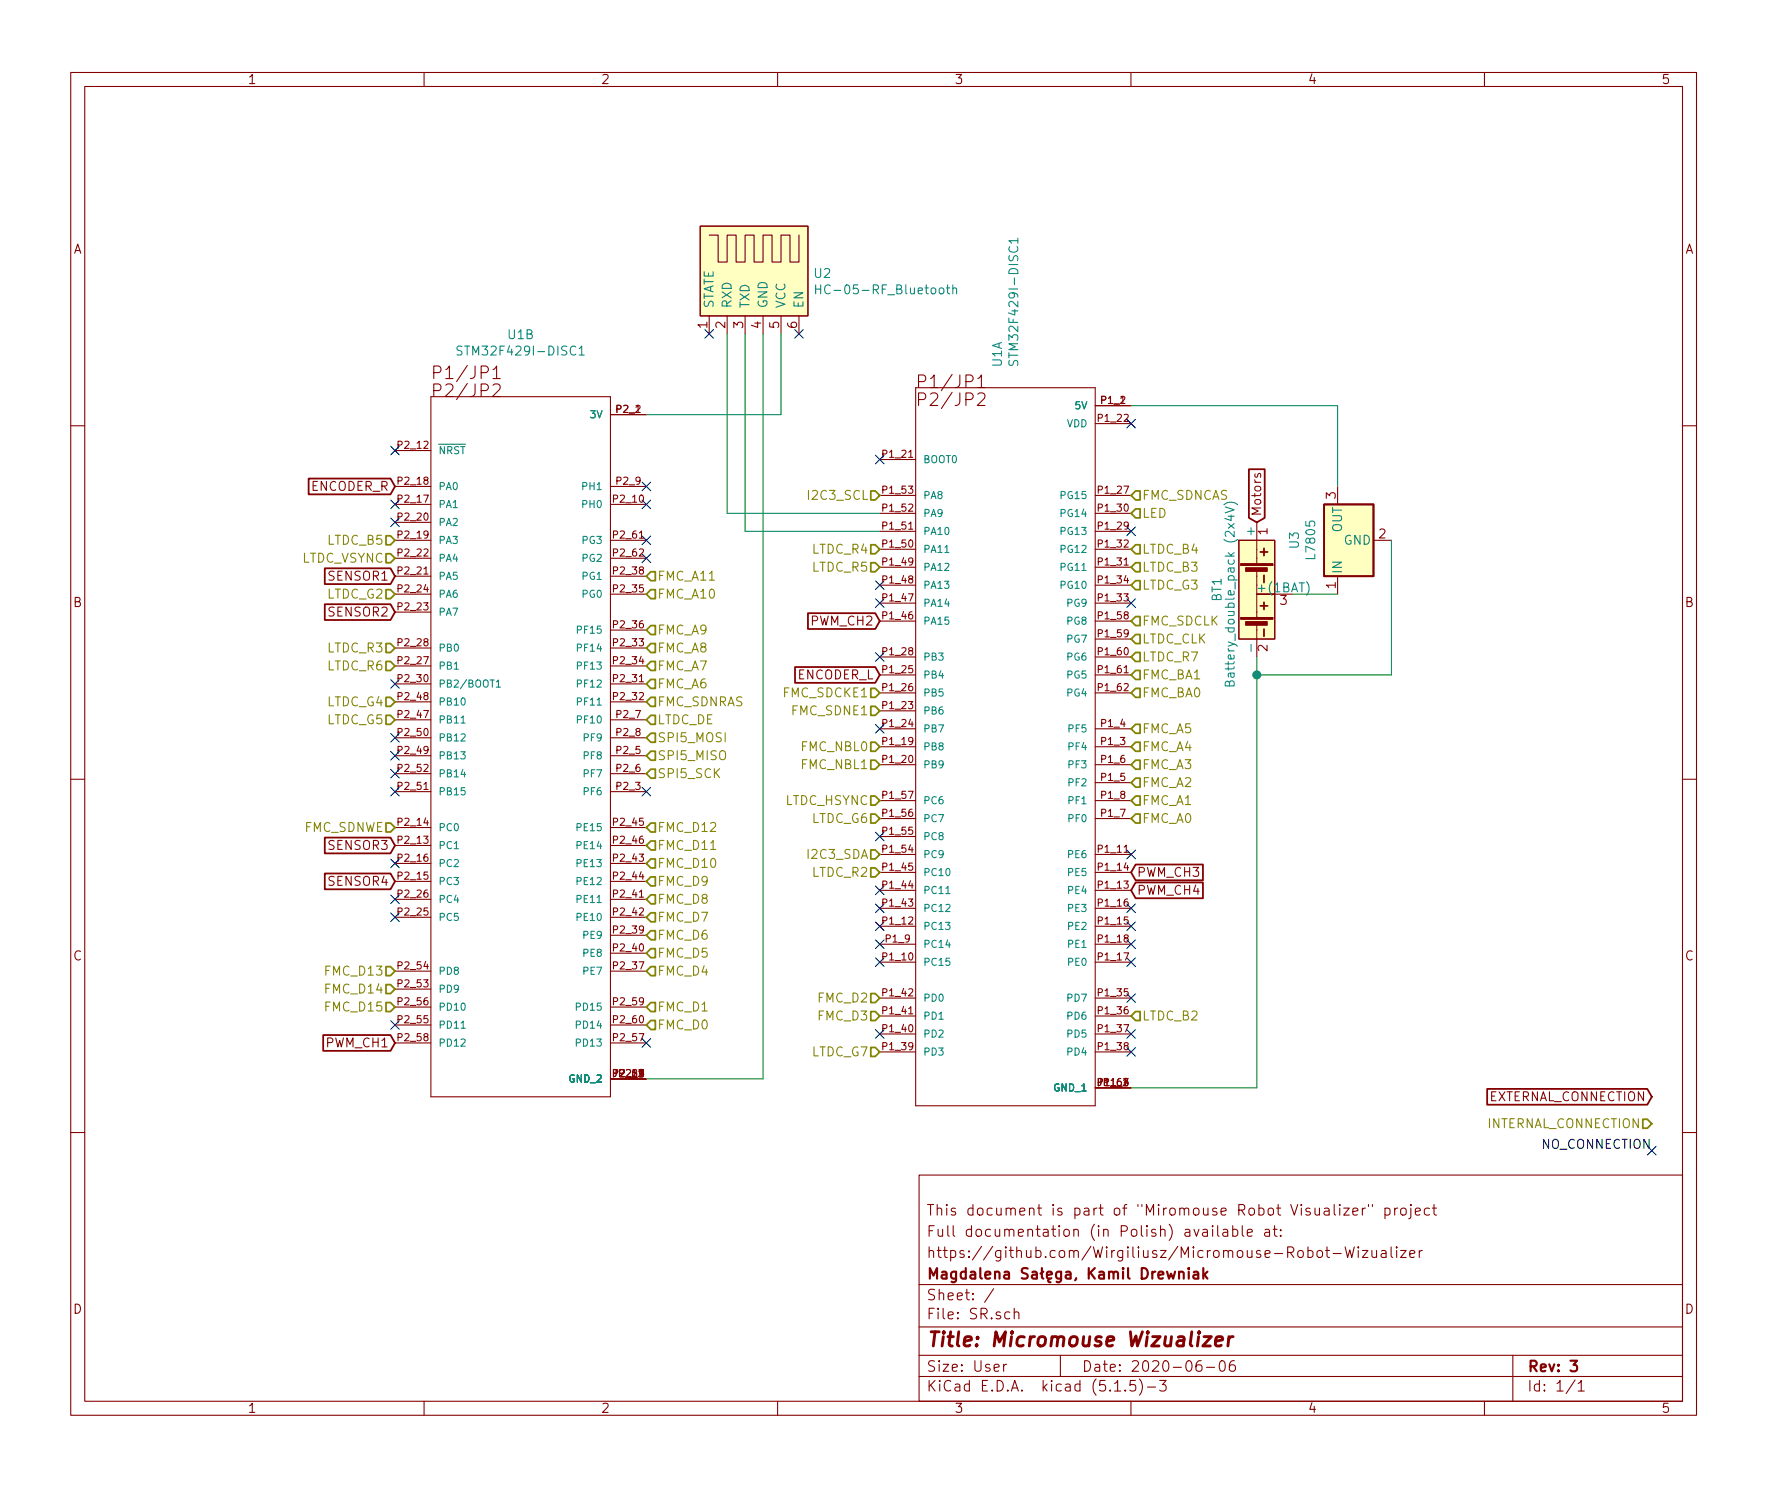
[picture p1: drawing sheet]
<svg xmlns="http://www.w3.org/2000/svg" width="250mm" height="210mm" viewBox="0 0 250 210" stroke-linecap="round" stroke-linejoin="round" font-family="sans-serif">
<g fill="none" stroke="#840000" stroke-width=".15">
<path d="M10 10.3h230v189.9h-230zM12 12.2h226v186.1h-226zM60 10.3v1.9M110 10.3v1.9M160 10.3v1.9M210 10.3v1.9M99.1 32h15.2v12.7h-15.2zM100.3 33.3h1.3v3.8h1.3v-3.8h1.2v3.8h1.3v-3.8h1.3v3.8h1.2v-3.8h1.3v3.8h1.3v-3.8h1.3v3.8h1.2v-3.8M61 56.1h25.4v99.1h-25.4zM69.7 54.5l.3-.2h.4a.49 .49 0 0 1 .3 .8l-1 1h1.1M69.7 53.6h1.1M86.4 58.7h5"/>
<path d="M100.3 44.7v2.5M102.9 44.7v2.5M105.4 44.7v2.5M107.9 44.7v2.5M110.5 44.7v2.5M113 44.7v2.5M129.5 54.9h25.4v101.6h-25.4zM138.3 55.8l.3-.2h.4a.49 .49 0 0 1 .3 .8l-1 1h1M138.3 54.8h1M154.9 57.4h5.1M154.9 59.9h5.1M10 60.2h2"/>
<path d="M55.9 71.4h5.1M55.9 63.7h5.1M55.9 68.8h5.1M55.9 76.4h5.1M55.9 73.9h5.1M55.9 79h5.1M86.4 71.4h5M86.4 68.8h5M86.4 76.4h5M86.4 79h5M124.5 65h5M124.5 70.1h5"/>
<path d="M124.5 75.2h5M124.5 72.6h5M124.5 77.7h5M154.9 70.1h5.1M154.9 75.2h5.1M154.9 72.6h5.1M154.9 77.7h5.1M175.3 76.4h5v14h-5zM177.6 67.1a.31 .31 0 0 0 .1 .4h.2v-.3l.2-.2 .3 .2-.1 .3M177.8 73.9v5.9M189.2 68.8v2.6M194.3 76.4h2.5"/>
<path d="M238 60.2h2M55.9 81.5h5.1M55.9 86.6h5.1M55.9 84.1h5.1M55.9 94.2h5.1M55.9 91.7h5.1M55.9 96.8h5.1M55.9 99.3h5.1M86.4 81.5h5M86.4 84.1h5M86.4 94.2h5M86.4 91.7h5"/>
<path d="M86.4 96.8h5M86.4 99.3h5M86.4 89.1h5M124.5 95.5h5M124.5 98h5M124.5 93h5M124.5 80.3h5M124.5 85.3h5M124.5 82.8h5M124.5 87.9h5M154.9 95.5h5.1M154.9 98h5.1"/>
<path d="M154.9 93h5.1M154.9 80.3h5.1M154.9 85.3h5.1M154.9 82.8h5.1M154.9 87.9h5.1M154.9 90.4h5.1M177.8 80.8v2M177.8 84.1v3.3M177.8 88.4v4.6M189.2 81.5v2.6M10 110.3h2M55.9 119.6h5.1"/>
<path d="M55.9 117.1h5.1M55.9 112h5.1M55.9 101.8h5.1M55.9 106.9h5.1M55.9 104.4h5.1M55.9 109.5h5.1M86.4 119.6h5M86.4 117.1h5M86.4 112h5M86.4 101.8h5M86.4 106.9h5M86.4 104.4h5"/>
<path d="M86.4 109.5h5M124.5 105.7h5M124.5 108.2h5M124.5 100.6h5M124.5 103.1h5M124.5 118.4h5M124.5 115.8h5M124.5 113.3h5M154.9 105.7h5.1M154.9 108.2h5.1M154.9 103.1h5.1M154.9 110.7h5.1"/>
<path d="M154.9 115.8h5.1M154.9 113.3h5.1M238 110.3h2M55.9 124.7h5.1M55.9 122.2h5.1M55.9 129.8h5.1M55.9 127.2h5.1M55.9 137.4h5.1M55.9 139.9h5.1M86.4 124.7h5M86.4 122.2h5M86.4 129.8h5"/>
<path d="M86.4 127.2h5M86.4 137.4h5M86.4 132.3h5M86.4 134.9h5M124.5 136.1h5M124.5 120.9h5M124.5 131.1h5M124.5 126h5M124.5 123.4h5M124.5 128.5h5M124.5 133.6h5M154.9 136.1h5.1"/>
<path d="M154.9 120.9h5.1M154.9 131.1h5.1M154.9 126h5.1M154.9 123.4h5.1M154.9 128.5h5.1M154.9 133.6h5.1M55.9 145h5.1M55.9 142.5h5.1M55.9 147.6h5.1M86.4 152.6h5M86.4 145h5M86.4 142.5h5"/>
<path d="M86.4 147.6h5M124.5 141.2h5M124.5 143.8h5M124.5 146.3h5M124.5 148.8h5M154.9 153.9h5.1M154.9 141.2h5.1M154.9 143.8h5.1M154.9 146.3h5.1M154.9 148.8h5.1M10 160.2h2M130 166.3h108v32h-108z"/>
<path d="M170.2 174l.1-.1 .5 .1v.9M170.8 174.3l-.5 .1-.2 .2 .1 .2 .1 .1 .5-.1M171.6 173.4l-.1 .1 .1 .1v-.2v.2M171.6 173.9v1M172.3 173.4v1.3l.2 .2M173.1 174l.1-.1 .4 .1 .1 .9M173.7 174.3l-.5 .1a.29 .29 0 0 0-.2 .2 .29 .29 0 0 0 .2 .3l.5-.1M174.4 174a.48 .48 0 0 1 .6 .1l.1 .1-.1 .6a.48 .48 0 0 1-.6 0M174.4 173.4v1.5M175.7 173.4v1.3l.3 .2M176.5 174.4l.7-.1-.1-.3-.4-.1-.2 .2v.7l.2 .1 .4-.1M179 174l.1-.1 .4 .1 .1 .9"/>
<path d="M179.6 174.3l-.5 .1a.29 .29 0 0 0-.2 .2 .29 .29 0 0 0 .2 .3l.5-.1M180.1 173.9h.6M180.3 173.4v1.3l.2 .2h.2M181.2 174.8h.1l-.1 .1-.1-.1h.1v.1M181.2 174l.1 .1h-.1h-.1l.1-.1v.1M186.4 177.1a.41 .41 0 0 1 .7 .1v.4a.41 .41 0 0 1-.4 .3 .41 .41 0 0 1-.4-.3zM187.5 176.9h.6M187.7 176.4v1.3l.1 .1 .3 .1M188.6 177.4h1.1M189.5 170.4v.1v.1v-.2v.2M189.5 170.9v1M190.1 170.9h.8l-.8 1h.8"/>
<path d="M190.3 176.4l.4 1.5 .3-1 .2 1 .4-1.5M191.4 171.4l.7-.1-.1-.3-.4-.1-.2 .2v.8h.2h.4M192.2 176.4v.2v-.1v-.1v.2M192.2 176.9v1M192.7 176.9h.8l-.8 1h.8M192.7 170.9v1M193.2 170.9l-.3 .1-.2 .2M193.6 170.4v.3M194.1 176.9v.8a.39 .39 0 0 0 .6 .1M194.2 170.4v.3M194.7 176.9v1M195.5 177l.1-.1 .4 .1 .1 .9"/>
<path d="M195.9 171a.53 .53 0 0 1 .7 .1v.7a.53 .53 0 0 1-.7 .1M195.9 170.9v1.5M196.1 177.3l-.5 .1a.29 .29 0 0 0-.2 .2 .29 .29 0 0 0 .2 .3l.5-.1M196.8 176.4v1.3l.2 .2M197.3 170.9v1M197.6 176.4l-.1 .1 .1 .1 .1-.1-.1-.1v.2M197.6 176.9v1M197.7 170.9l-.3 .1-.1 .2M198.1 176.9h.8l-.8 1h.8M198.2 171.1a.41 .41 0 0 1 .7 .1v.4a.41 .41 0 0 1-.4 .3 .41 .41 0 0 1-.4-.3zM199.4 177.4l.8-.1-.1-.3-.5-.1-.2 .2 .1 .7 .1 .1 .5-.1M199.6 170.9v1.3l-.1 .2h-.2"/>
<path d="M199.6 170.4l-.1 .1 .1 .1v-.2v.2M200.2 171.4l.7-.1v-.3l-.5-.1-.2 .2 .1 .8h.1h.5M200.8 176.9v1M201.2 176.9l-.3 .1-.1 .2M202.2 171a.48 .48 0 0 0-.7 .2v.4a.48 .48 0 0 0 .7 .3M202.6 170.9h.6M202.9 170.4v1.3l.2 .2h.1M238 160.2h2M60 198.3v1.9M110 198.3v1.9M130 194.8h108M130 191.8h108"/>
<path d="M130 187.8h108M130 181.8h108M140.6 182.3l-1.3 2M142 193v1M142.4 193l-.3 .1-.1 .2M143.5 185.7a.41 .41 0 0 1 .6 .1v.8M143.5 185.1v1.5M150 191.8v3M157.7 196.8h.8M159.2 196.7h.1l-.1 .1-.1-.1h.1v.1M160 198.3v1.9M160.6 195.3h-.7l-.1 .7h.1a.62 .62 0 0 1 .7 0v.7l-.2 .1h-.4l-.2-.1"/>
<path d="M161.2 195.1a1.71 1.71 0 0 1 0 2.3M162.3 196.3h1.2M164.1 195.3h.9l-.5 .6 .4 .1 .1 .2-.1 .5-.2 .1h-.4l-.2-.1M169.9 192.5a.62 .62 0 0 0-.7 .7v.5a.48 .48 0 0 0 .8 .2 .61 .61 0 0 0-.1-.7 .51 .51 0 0 0-.7 .2M170.7 193.5h1.1M172.6 192.7a.37 .37 0 0 1 .4-.2 .37 .37 0 0 1 .3 .3v.3a.72 .72 0 0 1-.3 .9l-.4-.1a1.41 1.41 0 0 1 0-1.2zM174.6 192.5a.59 .59 0 0 0-.7 .7l.1 .7a.48 .48 0 0 0 .8-.2v-.3l-.2-.2a.51 .51 0 0 0-.6 0l-.1 .2M210 198.3v1.9M214 191.8v6.5M222.8 195.2l-1.2 2M223.3 195.8l.3-.3 .1-.2v1.5M223.3 196.8h.8"/>
</g>
<path d="M165.1 179.9l.3 1 .3-.7 .3 .7 .2-1M166.8 179.9v1M168.2 179.4l-.1 .1 .1 .1v-.2v.2M168.2 179.9v1M170.2 179.4v1.5M170.8 179.9l-.6 .6M166.8 180.1a.41 .41 0 0 1 .7 0v.8M168.9 180l.1-.1 .4 .1 .1 .9M169.5 180.3l-.5 .1a.29 .29 0 0 0-.2 .2 .29 .29 0 0 0 .2 .3l.5-.1M170.4 180.4l.4 .5M222.2 192.5h.9l-.5 .6 .4 .1 .1 .2-.1 .5-.2 .1h-.4l-.2-.1" fill="none" stroke="#840000" stroke-width=".3"/>
<path d="M170.3 189.1h1.1l-1.2 1.3h1M172 189.8l.9-.2v-.4l-.6-.1-.2 .1-.1 .2v.9l.2 .1 .6-.1M173.9 189.1l-.2 1.3M174.4 189.1a.55 .55 0 0 0-.6 .4" fill="none" stroke="#840000" stroke-width=".41"/>
<g fill="none" stroke="#008484" stroke-width=".15">
<path d="M144 34.1h-1.3l.4 .3M144 33.7v.7M65.4 49h-.5l-.2 .1v.3l.6 .3 .1 .3-.3 .2h-.5M81.9 49.3l.4-.3v1.2M81.9 50.2h.8M115.4 40.3v1.3M115.4 40.9h.7M116.1 40.3v1.3M133.9 40.7h.5M134.1 40.3v1.1v.1l.3 .1M134.8 40.9v-.1a.31 .31 0 0 1 .5 .1v.7M134.8 40.3v1.3"/>
<path d="M142.8 51l-.1 .5 .1 .2h.3l.2-.1 .2-.5 .3-.1 .2 .2-.1 .5M133.7 78.2h.5M173.2 71.4a1.47 1.47 0 0 1 1.9 0M173.3 71.7l1.3 .4-1.3 .5M173.8 73h.8M174.2 72.9v.8l-.9-.4M70.2 96.5l.3-.3v1M70.2 97.2h.6M173.9 96.6l.3-.3 .3 .1 .1 .2v.4h-1.3v-.4l.2-.1 .2-.1 .2 .1v.5M65.2 102.3h.6M133.8 126.4h.6M65.2 145.5h.6"/>
</g>
<g fill="#ffffc2" stroke="#ffffc2" stroke-width=".14">
<path d="M175.3 76.4h5v14h-5z"/>
<path d="M187.3 71.4h7v10.1h-7z"/>
<path d="M99.1 32h15.2v12.7h-15.2z"/>
</g>
<g fill="#840000" stroke="#840000" stroke-width=".15">
<path d="M175.5 79.8h4.6v.2h-4.6z"/>
<path d="M176.2 80.3h3.1v.5h-3.1z"/>
<path d="M175.5 87.4h4.6v.2h-4.6z"/>
<path d="M176.2 88h3.1v.5h-3.1z"/>
</g>
<g fill="none" stroke="#840000" stroke-width=".25">
<path d="M43.7 67.7h11.5l.7 1.1-.7 1.1h-11.5zM176.7 66.4h2.2v6.9l-1.1 .6-1.1-.6zM178.3 78.1h1M178.8 77.6v1M187.3 71.4h7v10.1h-7zM45.9 80.4h9.3l.7 1.1-.7 1.1h-9.3zM45.9 85.5h9.3l.7 1.1-.7 1.1h-9.3zM112.5 94.4h11.3l.7 1.1-.7 1.1h-11.3zM114.3 86.8h9.5l.7 1.1-.7 1.1h-9.5zM178.3 85.7h1M178.8 81.4v1M178.8 85.2v1"/>
<path d="M178.8 89v1M45.9 118.5h9.3l.7 1.1-.7 1.1h-9.3zM45.9 123.6h9.3l.7 1.1-.7 1.1h-9.3zM160.7 124.9h9.5v2.2h-9.5l-.7-1.1zM160.7 122.3h9.5v2.3h-9.5l-.7-1.2zM45.7 146.5h9.5l.7 1.1-.7 1.1h-9.5zM210.4 154.1h22.6l.7 1.1-.7 1.1h-22.6z"/>
</g>
<path d="M102.9 47.2v25.4h21.6M105.4 47.2v28h19.1M107.9 47.2v105.4h-16.5M110.5 47.2v11.5h-19.1M160 57.4h29.2v11.4M196.8 76.4v19.1h-19M177.8 93v60.9h-17.8M182.9 84.1h6.3" fill="none" stroke="#008400" stroke-width=".15"/>
<g fill="none" stroke="#848400" stroke-width=".25">
<path d="M54.6 78.4h.6l.7 .6-.7 .6h-.6zM54.6 75.8h.6l.7 .6-.7 .7h-.6zM123.2 79.6h.6l.7 .7-.7 .6h-.6zM123.2 77.1h.6l.7 .6-.7 .7h-.6zM123.2 69.5h.6l.7 .6-.7 .6h-.6zM160.7 79.6h.6v1.3h-.6l-.7-.6zM160.7 77.1h.6v1.3h-.6l-.7-.7zM160.7 72h.6v1.3h-.6l-.7-.7zM160.7 69.5h.6v1.2h-.6l-.7-.6zM54.6 98.7h.6l.7 .6-.7 .6h-.6zM54.6 93.6h.6l.7 .6-.7 .7h-.6zM54.6 91.1h.6l.7 .6-.7 .6h-.6z"/>
<path d="M54.6 83.4h.6l.7 .7-.7 .6h-.6zM91.4 96.8l.7-.7h.6v1.3h-.6zM92.1 83.4h.6v1.3h-.6l-.7-.6zM92.1 88.5h.6v1.3h-.6l-.7-.7zM92.1 80.9h.6v1.3h-.6l-.7-.7zM92.1 91.1h.6v1.2h-.6l-.7-.6zM92.1 93.6h.6v1.3h-.6l-.7-.7zM92.1 98.7h.6v1.2h-.6l-.7-.6zM123.2 97.4h.6l.7 .6-.7 .7h-.6zM123.2 99.9h.6l.7 .7-.7 .6h-.6zM160.7 97.4h.6v1.3h-.6l-.7-.7zM160.7 94.9h.6v1.2h-.6l-.7-.6z"/>
<path d="M160.7 92.3h.6v1.3h-.6l-.7-.6zM160.7 89.8h.6v1.3h-.6l-.7-.7zM160.7 87.2h.6v1.3h-.6l-.7-.6zM160.7 82.2h.6v1.2h-.6l-.7-.6zM54.6 101.2h.6l.7 .6-.7 .7h-.6zM54.6 116.5h.6l.7 .6-.7 .6h-.6zM91.4 104.4l.7-.6h.6v1.2h-.6zM92.1 116.5h.6v1.2h-.6l-.7-.6zM92.1 119h.6v1.3h-.6l-.7-.7zM92.1 108.8h.6v1.3h-.6l-.7-.6zM92.1 101.2h.6v1.3h-.6l-.7-.7zM92.1 106.3h.6v1.3h-.6l-.7-.7z"/>
<path d="M123.2 115.2h.6l.7 .6-.7 .7h-.6zM123.2 112.6h.6l.7 .7-.7 .6h-.6zM123.2 105h.6l.7 .7-.7 .6h-.6zM123.2 107.6h.6l.7 .6-.7 .6h-.6zM160.7 102.5h.6v1.3h-.6l-.7-.7zM160.7 105h.6v1.3h-.6l-.7-.6zM160.7 107.6h.6v1.2h-.6l-.7-.6zM160.7 110.1h.6v1.3h-.6l-.7-.7zM160.7 112.6h.6v1.3h-.6l-.7-.6zM160.7 115.2h.6v1.3h-.6l-.7-.7zM54.6 139.3h.6l.7 .6-.7 .7h-.6zM54.6 136.8h.6l.7 .6-.7 .6h-.6z"/>
<path d="M91.4 127.2l.7-.6h.6v1.3h-.6zM91.4 137.4l.7-.6h.6v1.2h-.6zM92.1 121.5h.6v1.3h-.6l-.7-.6zM92.1 124.1h.6v1.2h-.6l-.7-.6zM92.1 129.2h.6v1.2h-.6l-.7-.6zM92.1 131.7h.6v1.3h-.6l-.7-.7zM92.1 134.2h.6v1.3h-.6l-.7-.6zM123.2 122.8h.6l.7 .6-.7 .7h-.6zM123.2 120.3h.6l.7 .6-.7 .6h-.6zM54.6 141.9h.6l.7 .6-.7 .6h-.6zM92.1 144.4h.6v1.3h-.6l-.7-.7zM92.1 141.9h.6v1.2h-.6l-.7-.6z"/>
<path d="M123.2 140.6h.6l.7 .6-.7 .7h-.6zM123.2 143.1h.6l.7 .7-.7 .6h-.6zM123.2 148.2h.6l.7 .6-.7 .7h-.6zM160.7 143.1h.6v1.3h-.6l-.7-.6zM232.4 158.4h.6l.7 .6-.7 .6h-.6z"/>
</g>
<circle cx="177.8" cy="95.5" r=".51" fill="#008400" stroke="#008400" stroke-width=".25"/>
<g fill="none" stroke="#000084" stroke-width=".15">
<path d="M99.7 46.6l1.2 1.2M100.9 46.6l-1.2 1.2M112.4 46.6l1.2 1.2M113.6 46.6l-1.2 1.2M159.4 59.3l1.2 1.2M160.6 59.3l-1.2 1.2M55.3 63.1l1.2 1.3M55.3 70.8l1.2 1.2M55.3 73.3l1.2 1.2M56.5 63.1l-1.2 1.3M56.5 70.8l-1.2 1.2M56.5 73.3l-1.2 1.2"/>
<path d="M90.8 70.8l1.2 1.2M90.8 78.4l1.2 1.2M90.8 75.8l1.2 1.3M90.8 68.2l1.2 1.2M92 70.8l-1.2 1.2M92 68.2l-1.2 1.2M92 78.4l-1.2 1.2M92 75.8l-1.2 1.3M123.9 64.4l1.2 1.2M125.1 64.4l-1.2 1.2M159.4 74.6l1.2 1.2M160.6 74.6l-1.2 1.2"/>
<path d="M55.3 96.2l1.2 1.2M56.5 96.2l-1.2 1.2M123.9 92.3l1.2 1.3M123.9 84.7l1.2 1.2M123.9 82.2l1.2 1.2M125.1 92.3l-1.2 1.3M125.1 84.7l-1.2 1.2M125.1 82.2l-1.2 1.2M159.4 84.7l1.2 1.2M160.6 84.7l-1.2 1.2M55.3 103.8l1.2 1.2M55.3 106.3l1.2 1.2"/>
<path d="M55.3 108.9l1.2 1.2M55.3 111.4l1.2 1.2M56.5 106.3l-1.2 1.2M56.5 103.8l-1.2 1.2M56.5 108.9l-1.2 1.2M56.5 111.4l-1.2 1.2M90.8 111.4l1.2 1.2M92 111.4l-1.2 1.2M123.9 102.5l1.2 1.2M123.9 117.7l1.2 1.3M125.1 102.5l-1.2 1.2M125.1 117.7l-1.2 1.3"/>
<path d="M55.3 121.6l1.2 1.2M55.3 126.6l1.2 1.3M55.3 129.2l1.2 1.2M56.5 121.6l-1.2 1.2M56.5 126.6l-1.2 1.3M56.5 129.2l-1.2 1.2M123.9 125.4l1.2 1.2M123.9 127.9l1.2 1.2M123.9 130.4l1.2 1.3M123.9 133l1.2 1.2M123.9 135.5l1.2 1.2M125.1 125.4l-1.2 1.2"/>
<path d="M125.1 127.9l-1.2 1.2M125.1 130.4l-1.2 1.3M125.1 133l-1.2 1.2M125.1 135.5l-1.2 1.2M159.4 135.5l1.2 1.2M159.4 133l1.2 1.2M159.4 130.4l1.2 1.3M159.4 127.9l1.2 1.2M159.4 120.3l1.2 1.2M160.6 135.5l-1.2 1.2M160.6 133l-1.2 1.2M160.6 130.4l-1.2 1.3"/>
<path d="M160.6 127.9l-1.2 1.2M160.6 120.3l-1.2 1.2M55.3 144.4l1.2 1.2M56.5 144.4l-1.2 1.2M90.8 147l1.2 1.2M92 147l-1.2 1.2M123.9 145.7l1.2 1.2M125.1 145.7l-1.2 1.2M159.4 148.2l1.2 1.2M159.4 145.7l1.2 1.2M159.4 140.6l1.2 1.2M160.6 148.2l-1.2 1.2"/>
<path d="M160.6 145.7l-1.2 1.2M160.6 140.6l-1.2 1.2M233.1 162.2l1.2 1.2M234.3 162.2l-1.2 1.2"/>
</g>
<text font-size="2.8" fill="#840000" x="131" y="190.5">Title: Micromouse Wizualizer</text>
<g font-size="2.5" fill="#840000">
<text x="62" y="53.7">P1/JP1</text>
<text x="62" y="56.2">P2/JP2</text>
<text x="130.6" y="54.9">P1/JP1</text>
<text x="130.6" y="57.5">P2/JP2</text>
</g>
<g font-size="2.1" fill="#840000">
<text x="131" y="172">This document is part of &quot;Miromouse Robot Visualizer&quot; project</text>
<text x="131" y="178">https://github.com/Wirgiliusz/Micromouse-Robot-Wizualizer</text>
<text x="131" y="175">Full documentation (in Polish) available at:</text>
<text x="131" y="184">Sheet: /</text>
<text x="131" y="181">Magdalena Saga, Kamil Drewniak</text>
<text x="131" y="186.7">File: SR.sch</text>
<text x="131" y="196.9">KiCad E.D.A. kicad (5.1.5)-3</text>
<text x="131" y="194.1">Size: User</text>
<text x="153" y="194.1">Date: 2020-06-06</text>
<text x="216" y="194.1">Rev: 3</text>
<text x="216" y="196.9">Id: 1/1</text>
</g>
<g font-size="1.8" fill="#840000">
<text x="35" y="11.9">1</text>
<text x="85" y="11.9">2</text>
<text x="135" y="11.9">3</text>
<text x="185" y="11.9">4</text>
<text x="235" y="11.9">5</text>
<text x="10.4" y="35.9">A</text>
<text x="238.4" y="35.9">A</text>
<text x="100.1" y="46.5" transform="rotate(-90 100.1 46.5)">1</text>
<text x="102.6" y="46.5" transform="rotate(-90 102.6 46.5)">2</text>
<text x="105.2" y="46.5" transform="rotate(-90 105.2 46.5)">3</text>
<text x="107.7" y="46.5" transform="rotate(-90 107.7 46.5)">4</text>
<text x="110.2" y="46.5" transform="rotate(-90 110.2 46.5)">5</text>
<text x="112.8" y="46.5" transform="rotate(-90 112.8 46.5)">6</text>
<text x="44" y="69.5">ENCODER_R</text>
<text x="189" y="70.6" transform="rotate(-90 189 70.6)">3</text>
<text x="178.4" y="73.1" transform="rotate(-90 178.4 73.1)">Motors</text>
<text x="179.3" y="75.7" transform="rotate(-90 179.3 75.7)">1</text>
<text x="195.1" y="76.2">2</text>
<text x="46.6" y="82.2">SENSOR1</text>
<text x="189" y="83.3" transform="rotate(-90 189 83.3)">1</text>
<text x="10.4" y="85.9">B</text>
<text x="46.6" y="87.2">SENSOR2</text>
<text x="114.8" y="88.5">PWM_CH2</text>
<text x="181.1" y="85.6">3</text>
<text x="238.4" y="85.9">B</text>
<text x="179.3" y="92.2" transform="rotate(-90 179.3 92.2)">2</text>
<text x="112.8" y="96.1">ENCODER_L</text>
<text x="46.6" y="125.3">SENSOR4</text>
<text x="46.6" y="120.3">SENSOR3</text>
<text x="160.8" y="124.1">PWM_CH3</text>
<text x="160.8" y="126.6">PWM_CH4</text>
<text x="10.4" y="135.9">C</text>
<text x="238.4" y="135.9">C</text>
<text x="46.3" y="148.2">PWM_CH1</text>
<text x="210.5" y="155.8">EXTERNAL_CONNECTION</text>
<text x="10.4" y="185.9">D</text>
<text x="238.4" y="185.9">D</text>
<text x="35" y="199.9">1</text>
<text x="85" y="199.9">2</text>
<text x="135" y="199.9">3</text>
<text x="185" y="199.9">4</text>
<text x="235" y="199.9">5</text>
</g>
<g font-size="1.8" fill="#008484">
<text x="115.2" y="39.3">U2</text>
<text x="116.7" y="41.7">HC-05-RF_Bluetooth</text>
<text x="101" y="43.7" transform="rotate(-90 101 43.7)">STATE</text>
<text x="103.5" y="43.7" transform="rotate(-90 103.5 43.7)">RXD</text>
<text x="106" y="43.7" transform="rotate(-90 106 43.7)">TXD</text>
<text x="108.6" y="43.7" transform="rotate(-90 108.6 43.7)">GND</text>
<text x="111.1" y="43.7" transform="rotate(-90 111.1 43.7)">VCC</text>
<text x="113.7" y="43.7" transform="rotate(-90 113.7 43.7)">EN</text>
<text x="65.7" y="50.3">STM32F429I-DISC1</text>
<text x="71.9" y="48">U1B</text>
<text x="141.8" y="51.9" transform="rotate(-90 141.8 51.9)">U1A</text>
<text x="144.1" y="50.7" transform="rotate(-90 144.1 50.7)">STM32F429I-DISC1</text>
<text x="177.5" y="75.7" transform="rotate(-90 177.5 75.7)">+</text>
<text x="183.8" y="77.6" transform="rotate(-90 183.8 77.6)">U3</text>
<text x="189.9" y="75.4" transform="rotate(-90 189.9 75.4)">OUT</text>
<text x="190.1" y="77.1">GND</text>
<text x="178.2" y="83.8">+(1BAT)</text>
<text x="186.1" y="78.9" transform="rotate(-90 186.1 78.9)">L7805</text>
<text x="189.9" y="81.3" transform="rotate(-90 189.9 81.3)">IN</text>
<text x="172.8" y="85.1" transform="rotate(-90 172.8 85.1)">BT1</text>
<text x="174.7" y="95.9" transform="rotate(-90 174.7 95.9)">Battery_double_pack (2x4V)</text>
<text x="177.5" y="92" transform="rotate(-90 177.5 92)">-</text>
</g>
<g font-size="1.8" fill="#848400">
<text x="114.7" y="70.7">I2C3_SCL</text>
<text x="161.5" y="70.7">FMC_SDNCAS</text>
<text x="46.4" y="77.1">LTDC_B5</text>
<text x="161.5" y="73.3">LED</text>
<text x="42.6" y="79.6">LTDC_VSYNC</text>
<text x="93" y="82.2">FMC_A11</text>
<text x="115" y="80.9">LTDC_R5</text>
<text x="115" y="78.4">LTDC_R4</text>
<text x="161.5" y="80.9">LTDC_B3</text>
<text x="161.5" y="83.4">LTDC_G3</text>
<text x="161.5" y="78.4">LTDC_B4</text>
<text x="46.3" y="84.7">LTDC_G2</text>
<text x="93" y="84.7">FMC_A10</text>
<text x="93" y="89.8">FMC_A9</text>
<text x="161.5" y="88.5">FMC_SDCLK</text>
<text x="46.4" y="94.9">LTDC_R6</text>
<text x="46.4" y="92.3">LTDC_R3</text>
<text x="93" y="92.3">FMC_A8</text>
<text x="93" y="94.9">FMC_A7</text>
<text x="161.5" y="93.6">LTDC_R7</text>
<text x="161.5" y="91.1">LTDC_CLK</text>
<text x="46.3" y="99.9">LTDC_G4</text>
<text x="93" y="97.4">FMC_A6</text>
<text x="93" y="99.9">FMC_SDNRAS</text>
<text x="110.9" y="98.7">FMC_SDCKE1</text>
<text x="112.2" y="101.2">FMC_SDNE1</text>
<text x="161.5" y="98.7">FMC_BA0</text>
<text x="161.5" y="96.1">FMC_BA1</text>
<text x="46.3" y="102.5">LTDC_G5</text>
<text x="93" y="102.5">LTDC_DE</text>
<text x="93" y="105">SPI5_MOSI</text>
<text x="93" y="107.6">SPI5_MISO</text>
<text x="113.5" y="106.3">FMC_NBL0</text>
<text x="161.5" y="103.8">FMC_A5</text>
<text x="161.5" y="106.3">FMC_A4</text>
<text x="93" y="110.1">SPI5_SCK</text>
<text x="111" y="113.9">LTDC_HSYNC</text>
<text x="113.5" y="108.8">FMC_NBL1</text>
<text x="161.5" y="108.8">FMC_A3</text>
<text x="161.5" y="111.4">FMC_A2</text>
<text x="161.5" y="113.9">FMC_A1</text>
<text x="43" y="117.7">FMC_SDNWE</text>
<text x="93" y="117.7">FMC_D12</text>
<text x="114.9" y="116.5">LTDC_G6</text>
<text x="161.5" y="116.5">FMC_A0</text>
<text x="93" y="120.3">FMC_D11</text>
<text x="93" y="122.8">FMC_D10</text>
<text x="93" y="125.3">FMC_D9</text>
<text x="114.5" y="121.5">I2C3_SDA</text>
<text x="115" y="124.1">LTDC_R2</text>
<text x="93" y="127.9">FMC_D8</text>
<text x="93" y="130.4">FMC_D7</text>
<text x="93" y="133">FMC_D6</text>
<text x="93" y="135.5">FMC_D5</text>
<text x="46.3" y="143.1">FMC_D15</text>
<text x="46.3" y="140.6">FMC_D14</text>
<text x="46.3" y="138">FMC_D13</text>
<text x="93" y="138">FMC_D4</text>
<text x="93" y="143.1">FMC_D1</text>
<text x="115.8" y="141.9">FMC_D2</text>
<text x="93" y="145.7">FMC_D0</text>
<text x="114.9" y="149.5">LTDC_G7</text>
<text x="115.8" y="144.4">FMC_D3</text>
<text x="161.5" y="144.4">LTDC_B2</text>
<text x="210.3" y="159.6">INTERNAL_CONNECTION</text>
</g>
<text font-size="1.8" x="218.2" y="162.6">NO_CONNECTION</text>
<g font-size="1.4" fill="#008484">
<text x="83.6" y="59.2">3V</text>
<text x="152.2" y="57.9">5V</text>
<text x="62" y="64.3">NRST</text>
<text x="130.6" y="65.5">BOOT0</text>
<text x="150.9" y="60.4">VDD</text>
<text x="62" y="71.9">PA1</text>
<text x="62" y="69.3">PA0</text>
<text x="82.6" y="71.9">PH0</text>
<text x="82.6" y="69.3">PH1</text>
<text x="130.6" y="70.6">PA8</text>
<text x="150.3" y="70.6">PG15</text>
<text x="62" y="77">PA3</text>
<text x="62" y="74.4">PA2</text>
<text x="82.5" y="77">PG3</text>
<text x="130.6" y="75.7">PA10</text>
<text x="130.6" y="73.1">PA9</text>
<text x="150.3" y="75.7">PG13</text>
<text x="150.3" y="73.1">PG14</text>
<text x="62" y="82">PA5</text>
<text x="62" y="79.5">PA4</text>
<text x="82.5" y="82">PG1</text>
<text x="82.5" y="79.5">PG2</text>
<text x="130.6" y="83.3">PA13</text>
<text x="130.6" y="80.8">PA12</text>
<text x="130.6" y="78.2">PA11</text>
<text x="150.3" y="80.8">PG11</text>
<text x="150.3" y="78.2">PG12</text>
<text x="150.3" y="83.3">PG10</text>
<text x="62" y="87.1">PA7</text>
<text x="62" y="84.6">PA6</text>
<text x="82" y="89.7">PF15</text>
<text x="82.5" y="84.6">PG0</text>
<text x="130.6" y="88.4">PA15</text>
<text x="130.6" y="85.8">PA14</text>
<text x="151.1" y="85.8">PG9</text>
<text x="151.1" y="88.4">PG8</text>
<text x="62" y="94.7">PB1</text>
<text x="62" y="92.2">PB0</text>
<text x="82" y="92.2">PF14</text>
<text x="82" y="94.7">PF13</text>
<text x="130.6" y="93.5">PB3</text>
<text x="151.1" y="90.9">PG7</text>
<text x="151.1" y="93.5">PG6</text>
<text x="62" y="97.3">PB2/BOOT1</text>
<text x="62" y="99.8">PB10</text>
<text x="82" y="97.3">PF12</text>
<text x="82" y="99.8">PF11</text>
<text x="130.6" y="101.1">PB6</text>
<text x="130.6" y="96">PB4</text>
<text x="130.6" y="98.5">PB5</text>
<text x="151.1" y="96">PG5</text>
<text x="151.1" y="98.5">PG4</text>
<text x="62" y="102.4">PB11</text>
<text x="62" y="107.4">PB13</text>
<text x="62" y="104.9">PB12</text>
<text x="82" y="102.4">PF10</text>
<text x="82.8" y="107.4">PF8</text>
<text x="82.8" y="104.9">PF9</text>
<text x="130.6" y="106.2">PB8</text>
<text x="130.6" y="103.6">PB7</text>
<text x="151.3" y="106.2">PF4</text>
<text x="151.3" y="103.6">PF5</text>
<text x="62" y="112.5">PB15</text>
<text x="62" y="110">PB14</text>
<text x="82.8" y="112.5">PF6</text>
<text x="82.8" y="110">PF7</text>
<text x="130.6" y="108.7">PB9</text>
<text x="130.6" y="113.8">PC6</text>
<text x="151.3" y="111.2">PF2</text>
<text x="151.3" y="108.7">PF3</text>
<text x="151.3" y="113.8">PF1</text>
<text x="62" y="117.6">PC0</text>
<text x="81.9" y="117.6">PE15</text>
<text x="130.6" y="118.9">PC8</text>
<text x="130.6" y="116.3">PC7</text>
<text x="151.3" y="116.3">PF0</text>
<text x="62" y="120.1">PC1</text>
<text x="62" y="125.2">PC3</text>
<text x="62" y="122.7">PC2</text>
<text x="81.9" y="122.7">PE13</text>
<text x="81.9" y="125.2">PE12</text>
<text x="81.9" y="120.1">PE14</text>
<text x="130.6" y="123.9">PC10</text>
<text x="130.6" y="121.4">PC9</text>
<text x="151.3" y="121.4">PE6</text>
<text x="151.3" y="123.9">PE5</text>
<text x="62" y="130.3">PC5</text>
<text x="62" y="127.8">PC4</text>
<text x="81.9" y="127.8">PE11</text>
<text x="81.9" y="130.3">PE10</text>
<text x="130.6" y="131.6">PC13</text>
<text x="130.6" y="129">PC12</text>
<text x="130.6" y="126.5">PC11</text>
<text x="151.3" y="126.5">PE4</text>
<text x="151.3" y="131.6">PE2</text>
<text x="151.3" y="129">PE3</text>
<text x="62" y="137.9">PD8</text>
<text x="82.7" y="137.9">PE7</text>
<text x="82.7" y="132.8">PE9</text>
<text x="82.7" y="135.4">PE8</text>
<text x="130.6" y="136.6">PC15</text>
<text x="130.6" y="134.1">PC14</text>
<text x="151.3" y="136.6">PE0</text>
<text x="151.3" y="134.1">PE1</text>
<text x="62" y="140.5">PD9</text>
<text x="62" y="143">PD10</text>
<text x="81.8" y="143">PD15</text>
<text x="130.6" y="141.7">PD0</text>
<text x="151.2" y="141.7">PD7</text>
<text x="62" y="145.5">PD11</text>
<text x="62" y="148.1">PD12</text>
<text x="81.8" y="148.1">PD13</text>
<text x="81.8" y="145.5">PD14</text>
<text x="130.6" y="149.3">PD3</text>
<text x="130.6" y="146.8">PD2</text>
<text x="130.6" y="144.3">PD1</text>
<text x="151.2" y="144.3">PD6</text>
<text x="151.2" y="146.8">PD5</text>
<text x="151.2" y="149.3">PD4</text>
<text x="80.6" y="153.2">GND_2</text>
<text x="149.2" y="154.4">GND_1</text>
</g>
<g font-size="1.4" fill="#840000">
<text x="87.2" y="58.4">P2_1</text>
<text x="155.4" y="59.7">P1_22</text>
<text x="155.8" y="57.1">P1_1</text>
<text x="56.4" y="63.5">P2_12</text>
<text x="125" y="64.8">P1_21</text>
<text x="56.4" y="71.1">P2_17</text>
<text x="56.4" y="68.6">P2_18</text>
<text x="86.9" y="71.1">P2_10</text>
<text x="87.2" y="68.6">P2_9</text>
<text x="125" y="69.8">P1_53</text>
<text x="155.4" y="69.8">P1_27</text>
<text x="56.4" y="76.2">P2_19</text>
<text x="56.4" y="73.7">P2_20</text>
<text x="86.9" y="76.2">P2_61</text>
<text x="125" y="77.5">P1_50</text>
<text x="125" y="74.9">P1_51</text>
<text x="125" y="72.4">P1_52</text>
<text x="155.4" y="74.9">P1_29</text>
<text x="155.4" y="72.4">P1_30</text>
<text x="155.4" y="77.5">P1_32</text>
<text x="56.4" y="81.3">P2_21</text>
<text x="56.4" y="78.7">P2_22</text>
<text x="56.4" y="83.8">P2_24</text>
<text x="86.9" y="83.8">P2_35</text>
<text x="86.9" y="81.3">P2_38</text>
<text x="86.9" y="78.7">P2_62</text>
<text x="125" y="82.5">P1_48</text>
<text x="125" y="80">P1_49</text>
<text x="155.4" y="80">P1_31</text>
<text x="155.4" y="82.5">P1_34</text>
<text x="56.4" y="86.4">P2_23</text>
<text x="86.9" y="88.9">P2_36</text>
<text x="125" y="87.6">P1_46</text>
<text x="125" y="85.1">P1_47</text>
<text x="155.4" y="85.1">P1_33</text>
<text x="155.4" y="87.6">P1_58</text>
<text x="56.4" y="94">P2_27</text>
<text x="56.4" y="91.4">P2_28</text>
<text x="86.9" y="91.4">P2_33</text>
<text x="86.9" y="94">P2_34</text>
<text x="125" y="95.2">P1_25</text>
<text x="125" y="92.7">P1_28</text>
<text x="155.4" y="90.2">P1_59</text>
<text x="155.4" y="92.7">P1_60</text>
<text x="155.4" y="95.2">P1_61</text>
<text x="56.4" y="96.5">P2_30</text>
<text x="56.4" y="101.6">P2_47</text>
<text x="56.4" y="99.1">P2_48</text>
<text x="86.9" y="96.5">P2_31</text>
<text x="86.9" y="99.1">P2_32</text>
<text x="87.2" y="101.6">P2_7</text>
<text x="125" y="100.3">P1_23</text>
<text x="125" y="97.8">P1_26</text>
<text x="155.4" y="97.8">P1_62</text>
<text x="56.4" y="106.7">P2_49</text>
<text x="56.4" y="104.1">P2_50</text>
<text x="87.2" y="106.7">P2_5</text>
<text x="87.2" y="104.1">P2_8</text>
<text x="125" y="105.4">P1_19</text>
<text x="125" y="107.9">P1_20</text>
<text x="125" y="102.9">P1_24</text>
<text x="155.8" y="105.4">P1_3</text>
<text x="155.8" y="102.9">P1_4</text>
<text x="155.8" y="107.9">P1_6</text>
<text x="56.4" y="111.8">P2_51</text>
<text x="56.4" y="109.2">P2_52</text>
<text x="87.2" y="111.8">P2_3</text>
<text x="87.2" y="109.2">P2_6</text>
<text x="125" y="113">P1_57</text>
<text x="155.8" y="110.5">P1_5</text>
<text x="155.8" y="113">P1_8</text>
<text x="56.4" y="119.4">P2_13</text>
<text x="56.4" y="116.8">P2_14</text>
<text x="86.9" y="116.8">P2_45</text>
<text x="86.9" y="119.4">P2_46</text>
<text x="125" y="118.1">P1_55</text>
<text x="125" y="115.6">P1_56</text>
<text x="155.8" y="115.6">P1_7</text>
<text x="56.4" y="124.5">P2_15</text>
<text x="56.4" y="121.9">P2_16</text>
<text x="86.9" y="121.9">P2_43</text>
<text x="86.9" y="124.5">P2_44</text>
<text x="125" y="125.7">P1_44</text>
<text x="125" y="123.2">P1_45</text>
<text x="125" y="120.6">P1_54</text>
<text x="155.4" y="120.6">P1_11</text>
<text x="155.4" y="125.7">P1_13</text>
<text x="155.4" y="123.2">P1_14</text>
<text x="56.4" y="129.5">P2_25</text>
<text x="56.4" y="127">P2_26</text>
<text x="86.9" y="127">P2_41</text>
<text x="86.9" y="129.5">P2_42</text>
<text x="125" y="130.8">P1_12</text>
<text x="125" y="128.3">P1_43</text>
<text x="155.4" y="130.8">P1_15</text>
<text x="155.4" y="128.3">P1_16</text>
<text x="56.4" y="137.2">P2_54</text>
<text x="86.9" y="137.2">P2_37</text>
<text x="86.9" y="132.1">P2_39</text>
<text x="86.9" y="134.6">P2_40</text>
<text x="125" y="135.9">P1_10</text>
<text x="125.3" y="133.3">P1_9</text>
<text x="155.4" y="135.9">P1_17</text>
<text x="155.4" y="133.3">P1_18</text>
<text x="56.4" y="139.7">P2_53</text>
<text x="56.4" y="142.2">P2_56</text>
<text x="86.9" y="142.2">P2_59</text>
<text x="125" y="143.5">P1_41</text>
<text x="125" y="141">P1_42</text>
<text x="155.4" y="141">P1_35</text>
<text x="155.4" y="143.5">P1_36</text>
<text x="56.4" y="144.8">P2_55</text>
<text x="56.4" y="147.3">P2_58</text>
<text x="86.9" y="147.3">P2_57</text>
<text x="86.9" y="144.8">P2_60</text>
<text x="125" y="148.6">P1_39</text>
<text x="125" y="146">P1_40</text>
<text x="155.4" y="146">P1_37</text>
<text x="155.4" y="148.6">P1_38</text>
<text x="86.9" y="152.4">P2_11</text>
<text x="90.1" y="152.4">2</text>
<text x="155.4" y="153.7">JP1_1</text>
<text x="158.7" y="153.7">2</text>
</g>
</svg>
